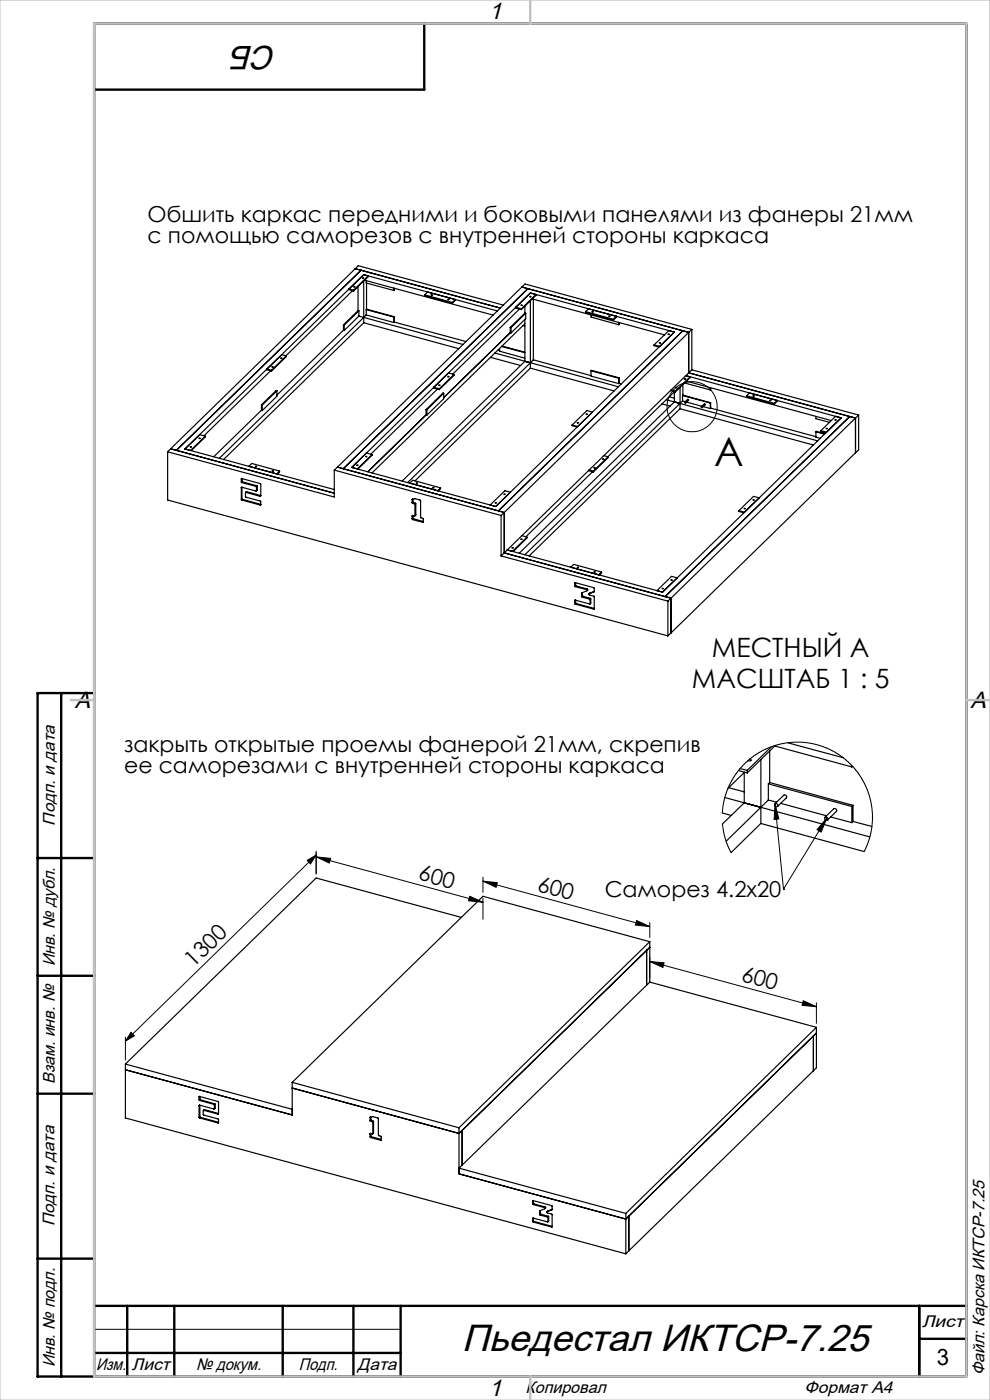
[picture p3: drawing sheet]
<svg xmlns="http://www.w3.org/2000/svg" width="210mm" height="297mm" viewBox="0 0 210 297" stroke-linecap="round" stroke-linejoin="round" font-family="sans-serif">
<g fill="none" stroke="#000" stroke-width=".21">
<path d="M153.2 172.5l.3-2.1 .3-1.6 1.5-3.3 2-2.8 2.7-2.4 2.8-1.6 3.4-1 2.1-.3h1.6l3.2 .5 3.4 1.3 2.7 1.8 2.6 2.6 .9 1.3 1 2 .7 1.7 .4 1.9 .3 3.6-.5 3.3-.6 1.7-.7 1.6M153.2 174.8l.7 3.3 1.2 2.8M164.4 170.5l.8 3.2-1 .1zM164.4 170.5l1.8 18.1M175.5 173.4l-1.3 3.1-.9-.5zM175.5 173.4l-9.3 15.2M65.2 182.5l1.9-1.1-1.2 1.9zM67.1 181.8l3 .3-.2 1zM67.1 181.8l35.3 9.6M67.1 180.5v4.9M67.1 181.4l-40.5 39.5M99.7 190.1l2.7 1.3-3-.3z"/>
<path d="M102.4 186.9l3.1 .4-.3 .9zM102.4 186.1v3.2M102.4 190.6v4.4M102.4 186.9l35.4 9.7M135 195.3l2.8 1.3-3-.4zM137.8 195.7v3.2M166.2 188.6h.1M27.8 219l.7 .7-1.9 1.2zM137.8 204l3.1 .3-.3 .9zM137.8 203.1v4.4M137.8 204l35.4 9.6M170.4 212.3l2.8 1.3-3.1-.3z"/>
<path d="M173.2 212.7v4.4M26.6 220v4.9M20 282h65"/>
<circle cx="146.8" cy="86.3" r="5.3"/>
</g>
<g fill="none" stroke="#000" stroke-width=".25">
<path d="M75.4 57l1.2 .3-39.2 38.2-1.2-.3M75.4 57l30.8 8.4M75.4 57l-39.2 38.2M75.4 57l.6-.6 30.8 8.3M76.9 59h.2zM77.2 59.6v8.9M77.2 58.3l28.3 7.7M77.2 58.3l.9 .2M77.2 58.3l-3.2 3M77.2 58.3l-38 36.9M77.3 59.4l27.3 7.4M77.7 59.5v.5l5.9 1.6"/>
<path d="M78.1 58.5v.2l-3.1 3M78.1 58.5l-3.1 3.1M56.6 78.3v.2l1 .2M56.6 78.3l1 .2M57.4 78.7l-14.1 13.8M57.6 78.5v.2M57.6 77.8h.3zM59.5 76l.3-.1zM60.7 75.5v.2l-3.1 3M60.7 75.5l-3.1 3M60.7 75.5l-.9-.3-3.2 3.1M72.8 68.9l.2 .1"/>
<path d="M72.8 70.1h.2M72.8 68.9v1.2M72.8 70.1l-14.1 13.7M73 69v1.1M74 61.3l1 .3M74 61.3v.2l1 .2M74.8 61.7l-14.2 13.8M75 60.8h.3zM75 61.6v.1M76 65.9h.1M76 65.9l-3.2 3M76 60.8v5.1"/>
<path d="M76.1 67.1l-3.1 3M76.1 65.9v1.2M76.1 65.9l-3.1 3.1M76.1 67.1l22.1 6M77.2 68.5l-29.8 29M77.2 68.5l20.1 5.5M77.7 66.8l-31.2 30.4M77.7 65.7v1.1M77.7 65.7l5.9 1.6M77.7 66.8l5.9 1.6M77.8 60v5.6M77.8 65.6l-.1 .1"/>
<path d="M77.8 65.6l5.8 1.6M83.6 61.1v.5M83.6 67.3v1.1M83.6 61.2v.4M83.6 67.2v1.1M83.6 67.2v.1M83.6 68.3v.1M83.6 68.3l15.2 4.2M90.1 62.5v.2l5.9 1.6M90.1 62.5l5.9 1.7M90.7 61.9l-.6 .6M91.4 62.5l.3 .1z"/>
<path d="M95 79.9h.2zM95 63.5h.2zM95.1 79.1l1.2 .3M96 64.2v.1M96 64.2l.6-.7v.2l-.6 .6M96.3 79.4v.2l-3.1 3.1M96.3 79.4l-3.1 3.1M104 75.8l6.4 1.7M105 74.9l26.2 7.2M105.6 74.3l.4 .1M106 73.9v.6l5.3 1.5M106.4 73.5l4.9 1.3"/>
<path d="M106.5 73.4l4.8 1.3M108.2 69.5h.2M108.2 70.6h.2M108.2 69.5v1.1M108.2 70.6l-14.1 13.7M108.4 69.5v1.1M110.2 65.6l-14.2 13.8M110.5 64.7l.2 .1zM110.6 65.5l-1.2-.3v.2l1.2 .3M110.6 65.5v.2M110.7 60.9l1.3 .3-39.2 38.2-1.2-.3M110.7 60.9l35.4 9.6"/>
<path d="M110.7 60.9l-39.1 38.2M110.7 60.9l.7-.6 35.4 9.6M110.9 69.1l.4 .1M111.3 66.4l.2 .1M111.3 66.4l-3.1 3.1M111.3 76.7l1.2 .3M111.3 64.9v1.5M111.3 67.8v8.9M111.3 76.7l-26 25.4M111.3 68.7l-32.4 31.6M111.5 66.5l-3.1 3M111.5 66.5v1.1l-3.1 3"/>
<path d="M112.4 62.9l.2 .1zM112.5 63.8v14.3M112.5 62.2l30.6 8.2M112.5 62.2l-37.9 37M112.5 62.2l1.2 .3M112.5 78.1l17.8 4.8M112.5 78.1l-24.5 23.9M112.5 77l-26 25.4M112.9 63.4l28.1 7.6M113.1 76.3l-.6 .7M113.1 63.5v12.8M113.1 76.3l12.3 3.4"/>
<path d="M113.7 62.5v.1l-3.1 3.1M113.7 62.5l-3.1 3M124.2 66.1v.2l5.9 1.6M124.2 66.1l5.9 1.6M124.8 65.5l-.6 .6M125.4 66.8v.5l5.9 1.6M125.4 78.7v1.1l5.9 1.6M125.4 78.7v-.1l5.9 1.5M125.4 78.7l5.9 1.6M125.6 66.1l.2 .1zM129.2 67l.2 .1h-.3zM130.1 67.7l.6-.6v.2l-.6 .6"/>
<path d="M130.1 67.7v.2M131.3 68.4v.5M138.7 73.2l1.2 .3M138.7 73.2v.1l1.1 .3M139.9 72.7h.2l-.2 .1zM141.7 70.9h.3zM143.1 70.4l-1.2-.3-3.2 3.1M143.1 70.4l-37.9 37.1M146.1 79.1l35.4 9.6M146.1 70.5l-1.2-.3-39.2 38.2 1.3 .3M146.1 70.5l-39.1 38.2M146.1 70.5v8.6"/>
<path d="M146.1 79.1l-39.1 38.2M146.4 79.9l-.9-.2 32.9 8.9M146.4 79.9l-3.1 3.1M146.4 79.9v.2l-3.1 3M146.8 78.5l-.7 .6M146.8 78.5l35.3 9.5M146.8 69.9l-.7 .6M146.8 69.9v8.6M35.6 95.8v10.3l106.1 28.8M35.6 95.8l35.3 9.6v-5.7M36.2 95.2l34.7 9.4M36.2 95.2l-.6 .6"/>
<path d="M39.2 95.2l31.7 8.7M42.2 93h.2zM43.5 92.5l-3.1 3.1-1.2-.4M43.5 92.5l-1.1-.3-3.2 3M43.5 92.5v.2l-2.9 2.9M53.4 98.3l5.9 1.6-.6 .6-5.9-1.6zM54.2 99l.2-.1zM55.5 85.9h.1M55.5 87l.1 .1M55.5 85.9v1.1M55.5 87l-10.2 9.9M55.6 85.9v1.2"/>
<path d="M57.7 99.9h.3zM58.7 82.9l-3.1 3M58.7 82.9v1.2l-3.1 3M58.7 82.9h-.1l-3.1 3M59.3 99.9l-.5 .7M70.9 99.7l35.4 9.7M71.6 99.1l35.4 9.6M71.6 99.1l-.7 .6M74.6 99.2l30.6 8.3M77.6 96.8l.2 .1zM78.9 96.4l-3 3.1M78.9 96.4l-3.1 3.1-1.2-.3"/>
<path d="M78.9 96.4l-1.2-.3-3.1 3.1M90.4 86.9h.2M90.4 88h.2M90.4 86.9v1.1M90.4 88l-12.4 12.1M90.6 86.9v1.1M92.8 82.5l-14.2 13.9M93.2 82.5l-1.2-.3v.1l1.2 .4M93.2 82.5v.2M94.1 83.4l-3.5 3.5M94.1 83.4h-.2l-3.5 3.5M94.1 83.4v1.2l-3.5 3.4"/>
<path d="M121.4 90.2v.1l1 .3M121.4 90.2l1.2 .3M122.5 89.6l.2 .1-.2 .1zM124.9 99.8l1 .3M125 99.7l.9 .2M125.7 87.5l-1.2-.4-3.1 3.1M125.9 99.9v.2M125.9 99.2l.3 .1zM127.8 97.4h.3zM128.1 96.7l.9 .2M129 96.9l-3.1 3M129 96.9v.2l-3.1 3"/>
<path d="M131.3 80.3v1.1M131.3 80.1v1.2M131.3 81.3v.1M131.3 80.1v.2M131.3 81.3l.5 .1M140.4 85.7l1.7 .4M141.3 84.8l32.1 8.7M142 84.2l1.1 .3M142.3 82.8l1 .3M142.3 82.7l1 .3M143.1 85.3l1.2 .3M143.1 85.3v-2.2l-14.2 13.8"/>
<path d="M143.1 85.3l-33 32.1M143.3 82.2l.2 .1zM143.3 83v.1M144.3 82.2v4.5M144.3 86.7l28.2 7.7M144.3 86.7l-32 31.2M144.3 85.6l-33 32.1M144.8 83.9l5.9 1.6M144.8 83.9v1.2M144.8 85.1l.5 .1M144.8 85.1l-.5 .5M144.9 83.8l-.1 .1"/>
<path d="M144.9 83.8l5.8 1.6M144.9 81.6v2.2M145.1 80.4h.3zM145.2 81.2l5.5 1.5M145.2 85.3l.8-.6v.2l-.6 .6M145.6 80.9l30.7 8.3M145.6 85.3l3.3 .9M148.8 86.3l.6-.6h.2l-.7 .8M149.2 86.3l1.5 .4M150.7 82.2v.5M150.7 85.5v1.2M150.7 82.3v.4"/>
<path d="M150.7 85.4v1.2M150.7 85.4v.1M150.7 86.6v.1M150.7 86.6l22.4 6M158.4 84v.1l5.9 1.6M158.4 84l5.9 1.6M159 83.4l-.6 .6M159.7 84h.3zM163.3 84.9l.2 .1zM164.3 85.6l.6-.7v.2l-.6 .6M164.3 85.6v.1M173.1 88.3v.5l2.9 .8"/>
<path d="M173.1 91.6v1.1l.9 .3M173.1 91.6l1.8 .5M173.1 91.6v-.1l1.9 .5M174.1 91.4v.1l1.1 .3M174.1 91.4l1.2 .3M175.2 90.9h.3zM177.1 89l.2 .1zM178.4 88.6l-37.9 37M178.4 88.6l-1.2-.3-3.1 3.1M181.5 88.7l-1.3-.3-39.1 38.2 1.2 .3M181.5 88.7l-39.2 38.2M181.5 88.7v7.4"/>
<path d="M181.5 96.1l-39.2 38.2M182.1 88v7.4l-.6 .7M182.1 88l-.6 .7M51.2 105.9l.1 .2M51.2 102.2l.1 .2M51.2 101.6v.6M51.2 103.5v2.4M51.3 101.5l-.1 .1M51.3 103.4l-.1 .1M51.3 103.4l3 .8 .1-.1M51.3 101.5l4 1.1v2.6l-.1 .1M51.3 106.1l3.9 1"/>
<path d="M51.3 102.4l3 .8M51.3 102.1l.1 .1M51.3 105.8l.1 .1M51.3 101.5v.6M51.3 103.4v2.4M51.3 102.1l-.1 .1M51.3 105.8l-.1 .1M51.4 102.2l3.1 .8M51.4 105.9l3.9 1.1-.1 .1M51.4 102.2l-.1 .2M51.4 105.9l-.1 .2M52.2 104.5l-.1 .9 3.2 .9v.8h-.1"/>
<path d="M52.2 104.5l3 .8M52.3 104.3l-.2 .2M52.3 104.3l3 .8M52.3 104.3l-.1 .2M54.3 103.2l.1 .1M54.4 103.3v.8M54.5 103l.1 .2M54.5 103l-.2 .2M54.6 104l-.2 .2M54.6 103.2v.8M54.6 103.2l-.2 .1M54.6 104l-.2 .1"/>
<path d="M55.3 105.2l-.1 .1M86.9 102.5l.7-.6 5.9 1.6-.6 .6zM87.4 110.1l.2 .1M87.4 106.6l.2 .2M87.4 106v.6M87.4 109.5v.6M87.5 105.9l.6-.1 1.1 .3v3.7l.6 .2-.1 .8M87.5 105.9l-.1 .1M87.5 109.4l-.1 .1M87.6 110.2l2.1 .6M87.6 106.8l.3 .1M87.6 109.9l.1 .2"/>
<path d="M87.6 106.5l.1 .1M87.6 105.9v.6M87.6 109.4v.5M87.6 106.5l-.2 .1M87.6 109.9l-.2 .2M87.7 110.1l2.1 .5M87.7 106.6l.4 .1M87.7 106.6l-.1 .2M87.7 110.1l-.1 .1M87.9 106.9l.1 .1M88 109.4l-.6 .1M88 107v2.4"/>
<path d="M88.1 106.7l.1 .2M88.1 106.7l-.2 .2M88.2 109.2l-.2 .2M88.2 106.9v2.3M88.2 106.9l-.2 .1M88.3 102.4l.2 .1-.1 .1zM89.8 110.7l-.1 .1M91.9 103.4l.2 .1zM93.5 103.5v.2l-.5 .4M105.1 106.6l.2 .1zM106.3 117.9l35.4 9.6M106.3 109.4v8.5"/>
<path d="M107 104.8l.2 .1zM107 117.3l35.3 9.6M107 108.7v8.6M107 117.3l-.7 .6M107 108.7l-.7 .7M108.3 104.4l-1.2-.3-3.1 3 1.2 .4M110.5 114.3l.2 .1-.1 .1zM110.7 113.6l1.1 .3M111.8 113.9l-3.1 3.1-1.1-.3 32.9 8.9M111.8 113.9v.2l-3 2.9M125.7 100.1l-14.2 13.8M156.7 108.3l1.2 .4"/>
<path d="M156.7 108.3v.2l1.1 .3M157.8 107.8l.3 .1zM159.7 106l.2 .1zM161 105.6l-1.2-.3-3.1 3M121.1 120.3l.6-.6 5.9 1.7-.6 .6zM121.9 128l.1 .2M121.9 124.3l.1 .2M121.9 123.7v.6M121.9 127.4v.6M122 127.3l3.2 .8M122 127.3l-.1 .1M122 123.6l4 1.1v.8"/>
<path d="M122 123.6l-.1 .1M122 128.2l3.9 1M122 124.5l2.4 .6M122.1 124.2l.1 .1M122.1 127.9l.1 .1M122.1 123.6v.6M122.1 127.3v.6M122.1 124.2l-.2 .1M122.1 127.9l-.2 .1M122.2 124.3l2.4 .7M122.2 128l3.8 1.1M122.2 124.3l-.2 .2"/>
<path d="M122.2 128l-.2 .2M122.4 120.3l.3 .1zM123.4 126.5l.1 .2M123.4 125.8v.7M123.5 126.7l1.6 .4M123.5 125.7l-.1 .1M123.5 126.4l.2 .1M123.5 125.7v.7M123.5 126.4l-.1 .1M123.7 126.5l1.5 .4M123.7 126.5l-.2 .2M124.4 125.1l.1 .2-1.1 .5"/>
<path d="M124.6 125l.1 .1-.2 .2M124.6 125l-.2 .1M125 126v.2l1 .3v2.6M125.1 127.1l.1 .1M125.1 125.9l-.2 .1M125.2 127.2v.9M125.2 126.9l.1 .2M125.2 126.9l-.1 .2M125.3 127.9l-.2 .2M125.3 127.1v.8M125.3 127.1l-.1 .1M125.3 127.9l-.1 .2"/>
<path d="M126 121.3l.2 .1zM126 125.6l-1 .4M126 129.1l-.1 .1M126 125.5v.1M126 125.4l-1 .6M127.6 121.4v.1l-.5 .5M139.3 125.3l3.2-3 1.2 .3-3.2 3zM140.4 124.8h.3l-.2 .2zM141.7 127.5v7.4M142.3 123l.3 .1h-.3zM142.3 126.9v7.4M142.3 126.9l-.6 .6"/>
<path d="M142.3 134.3l-.6 .6M20 147v145M163.3 159.3v6.7M163.7 158.4l-5.2 5M164.3 158.3l16.4 4.4M164.5 158.1l-6 5.9M167.1 157.6l11.8 3.2M153.2 172.5l1.9 .5M153.7 169.2l30.8 8.3M154.6 167.1l3.3 .9M156.7 163.5l1.8 .5M157 163.1l1.5 .3"/>
<path d="M157.9 163.9v6.4l-4.7 4.5M157.9 163.8l-3.5 3.4M158.5 163.4v.6M159 161l.3 .3-.1 .1h-.6M161.4 161.1v13.6M161.4 174.7l21.9 6M161.4 174.7l-6.3 6.2M163 166.3v3.4M163 166.3l17.7 4.8M163 169.7l1.7 .5M163 169.7l-9 8.8M163.3 166l-.3 .3"/>
<path d="M163.3 166l17.6 4.8M164.4 170.5l1.9-1.8a.4 .4 0 0 1 .4 .1 .4 .4 0 0 1 .1 .5l-1.9 1.8M165.6 170.4l9.7 2.7M175 173.4l1.8-1.8a.41 .41 0 0 1 .6 0 .41 .41 0 0 1 0 .6l-1.9 1.8M176.2 173.3l4.5 1.2M180.7 162.4v.3M180.7 171.1v3.4M180.8 162.6l-.1 .1M180.9 170.8l-.2 .3M180.9 174.3l-.2 .2M180.9 170.8v3.5M180.9 174.3l4.1 1"/>
<path d="M97.9 194.6l-30.8-8.3-40.5 39.4M137.8 199.8v8.5M137.8 199.8l-40.4 39.5M137.8 199.8l-35.4-9.7-40.4 39.5M137.2 209v-7.4l.6-.6-40.4 39.4M137.8 208.3l-40.4 39.5 35.4 9.6M137.8 208.3l35.4 9.6M173.2 217.9v8.6l-.7 .7M173.2 217.9l-40.4 39.5M26.6 225.7v11.5l106.2 28.8M26.6 226.9l35.4 9.6v-6.9M26.6 225.7l35.4 9.6"/>
<path d="M42.2 234.6l.2-.1 3 .8 .1-.1M42.2 237l.2 .2M42.2 232.7l.1-.1 4 1.1-.1 2.7M42.2 233.3l.2 .2M42.2 232.7v.6M42.2 234.6v2.4M42.3 232.6l-.1 .1M42.3 234.5l-.1 .1M42.4 237.2l3.8 1M42.4 233.5l3 .8M42.4 233.1l.1 .2M42.4 236.9l.1 .1"/>
<path d="M42.4 232.6v.5M42.4 234.5v2.4M42.4 236.9l-.2 .1M42.4 233.1l-.2 .2M42.5 233.3l3 .8M42.5 237l3.9 1.1-.2 .1M42.5 233.3l-.1 .2M42.5 237l-.1 .2M43.3 235.5l-.2 .2 .1 .8 3.1 .9-.1 .8M43.3 235.5l2.9 .9M43.4 235.4l-.3 .2M43.4 235.4l3 .8"/>
<path d="M43.4 235.4l-.1 .1M45.4 234.3l.1 .1M45.5 234.4v.8M45.5 234.1l.1 .2M45.5 234.1l-.1 .2M45.6 235.1l-.1 .2M45.6 234.3v.8M45.6 234.3l-.1 .1M45.6 235.1l-.1 .1M46.4 236.3l-.2 .1M62 230.8l35.4 9.6M62 229.6l35.4 9.7"/>
<path d="M78.5 237.1l.6-.2 1.2 .3v3.6l.6 .3-.1 .8M78.5 237.7l.1 .2M78.5 237.1v.6M78.6 237l-.1 .1M78.6 237.9l.4 .1M78.7 237.6l.1 .1M78.7 237v.6M78.7 237.6l-.2 .1M78.8 237.7l.3 .1M78.8 237.7l-.2 .2M79 238l.1 .1M79.1 238.1v2.4"/>
<path d="M79.1 237.8l.1 .2M79.1 237.8l-.1 .2M79.2 238v2.3M79.2 238l-.1 .1M97.4 239.3v9.7l35.4 9.6M172.5 227.2v-7.4l.7-.7-40.4 39.5M172.5 227.2l-39.1 38.2M78.5 241.2l.1 .1M78.5 240.6v.6M78.6 240.4l-.1 .2M78.6 241.3l2.2 .6M78.7 241l.1 .2"/>
<path d="M78.7 240.5v.5M78.7 241l-.2 .2M78.8 241.2l2.1 .5M78.8 241.2l-.2 .1M79.1 240.5l-.6 .1M79.2 240.3l-.1 .2M80.9 241.8l-.1 .1M97.4 240.4l.6-.6v7.4M113 259.1l.1 .2M113 255.4l.1 .1M113 254.8v.6M113 258.5v.6"/>
<path d="M113.1 258.4l3.1 .7M113.1 258.4l-.1 .1M113.1 254.7l4 1.1v.8M113.1 254.7l-.1 .1M113.1 259.3l3.9 1M113.1 255.5l2.4 .7M113.1 255.2l.2 .2M113.1 259l.2 .1M113.1 254.7v.5M113.1 258.4v.6M113.1 255.2l-.1 .2M113.1 259l-.1 .1"/>
<path d="M113.3 255.4l2.3 .6M113.3 259.1l3.8 1.1M113.3 255.4l-.2 .1M113.3 259.1l-.2 .2M114.5 257.6l.1 .2M114.5 256.9v.7M114.5 256.9l.1-.1v.7M114.6 257.8l1.5 .4M114.6 257.5l.2 .1M114.6 257.5l-.1 .1M114.8 257.6l1.5 .4M114.8 257.6l-.2 .2"/>
<path d="M115.5 256.2l.1 .2-1.1 .5M115.6 256l.2 .2-.2 .2M115.6 256l-.1 .2M116 257.1l.1 .2 1 .4v2.5M116.1 258.2l.1 .1M116.2 256.9l-.2 .2M116.2 258.3v.8M116.3 258l.1 .2M116.3 258l-.2 .2M116.4 259l-.2 .2M116.4 258.2v.8M116.4 258.2l-.2 .1"/>
<path d="M116.4 259l-.2 .1M117.1 256.6l-1.1 .5M117.1 256.6h.1M117.1 256.5l-.9 .4M132.8 258.6l.6-.6v7.4M132.8 257.4v8.6M117.1 260.2l-.1 .1M133.4 265.4l-.6 .6"/>
<circle cx="40.5" cy="94.8" r=".11"/>
<circle cx="75.8" cy="98.7" r=".11"/>
<circle cx="93.2" cy="81.7" r=".11"/>
<circle cx="124.5" cy="87.9" r=".11"/>
<circle cx="145.3" cy="85.4" r=".12"/>
<circle cx="148.9" cy="86.4" r=".13"/>
<circle cx="108.7" cy="116.2" r=".11"/>
<circle cx="164.7" cy="170.8" r=".37"/>
<circle cx="175.3" cy="173.7" r=".37"/>
</g>
<g fill="none" stroke="#000" stroke-width=".5">
<path d="M90 5v14h-70M13 147v145M20 147h-12v145h197v-287h-185v287M8 182h12M8 207h12M8 232h12M8 267h12M20 277h185M27 277v15M37 277v15M60 277v15M75 277v15"/>
<path d="M85 277v15M195 277v15M20 287h65M195 284h10"/>
</g>
<path d="M0 0h210v297h-210z" fill="none" stroke="#c0c0c0" stroke-width=".21"/>
<path d="M20 5h185v287h-185zM112.5 0v5M15 148.5h5M205 148.5h5M112.5 292v5" fill="none" stroke="#c0c0c0" stroke-width=".5"/>
<g fill="#000">
<path d="M175.5 173.4l-1.3 3.1-.9-.5zM164.4 170.5l.8 3.2-1 .1z"/>
<path d="M65.2 182.5l1.9-1.1-1.2 1.9zM27.8 219l.7 .7-1.9 1.2z"/>
<path d="M135 195.3l2.8 1.3-3-.4zM102.4 186.9l3.1 .4-.3 .9zM170.4 212.3l2.8 1.3-3.1-.3zM137.8 204l3.1 .3-.3 .9zM99.7 190.1l2.7 1.3-3-.3zM67.1 181.8l3 .3-.2 1z"/>
</g>
<text font-size="8.5" x="151.5" y="98.9">A</text>
<text font-size="8" x="98" y="286.7">Пьедестал ИКТСР-7.25</text>
<text font-size="7.1" x="58.7" y="9.8" transform="rotate(-180 58.7 9.8)">СБ</text>
<g font-size="5.6">
<text x="151" y="139.3">МЕСТНЫЙ A</text>
<text x="146.8" y="145.9">МАСШТАБ 1 : 5</text>
</g>
<g font-size="5">
<text x="103.7" y="4.1">1</text>
<text x="15.9" y="150.1">A</text>
<text x="205.9" y="150.1">A</text>
<text x="103.7" y="296.1">1</text>
</g>
<text font-size="4.8" x="198.7" y="289.6">3</text>
<g font-size="4.7">
<text x="31.3" y="47">Обшить каркас передними и боковыми панелями из фанеры 21мм</text>
<text x="31.3" y="51.5">с помощью саморезов с внутренней стороны каркаса</text>
<text x="26.3" y="159.6">закрыть открытые проемы фанерой 21мм, скрепив</text>
<text x="26.3" y="164.1">ее саморезами с внутренней стороны каркаса</text>
<text x="88.5" y="186.6" transform="rotate(15 88.5 186.6)">600</text>
<text x="113.8" y="189" transform="rotate(15 113.8 189)">600</text>
<text x="128.3" y="190.4">Саморез 4.2х20</text>
<text x="41.1" y="205.4" transform="rotate(-44 41.1 205.4)">1300</text>
<text x="157.1" y="208.1" transform="rotate(15 157.1 208.1)">600</text>
</g>
<g font-size="3.6">
<text x="11.6" y="175.1" transform="rotate(-90 11.6 175.1)">Подп. и дата</text>
<text x="11.6" y="205" transform="rotate(-90 11.6 205)">Инв. № дубл.</text>
<text x="11.6" y="230" transform="rotate(-90 11.6 230)">Взам. инв. №</text>
<text x="11.6" y="260.1" transform="rotate(-90 11.6 260.1)">Подп. и дата</text>
<text x="195.6" y="281.6">Лист</text>
<text x="11.6" y="290" transform="rotate(-90 11.6 290)">Инв. № подл.</text>
<text x="20.4" y="290.6">Изм.</text>
<text x="28" y="290.6">Лист</text>
<text x="41.6" y="290.6">№ докум.</text>
<text x="63.4" y="290.6">Подп.</text>
<text x="75.9" y="290.6">Дата</text>
<text x="208.9" y="291.8" transform="rotate(-90 208.9 291.8)">Файл: Карска ИКТСР-7.25</text>
<text x="111.5" y="295.6">Копировал</text>
<text x="170.7" y="295.6">Формат А4</text>
</g>
</svg>
